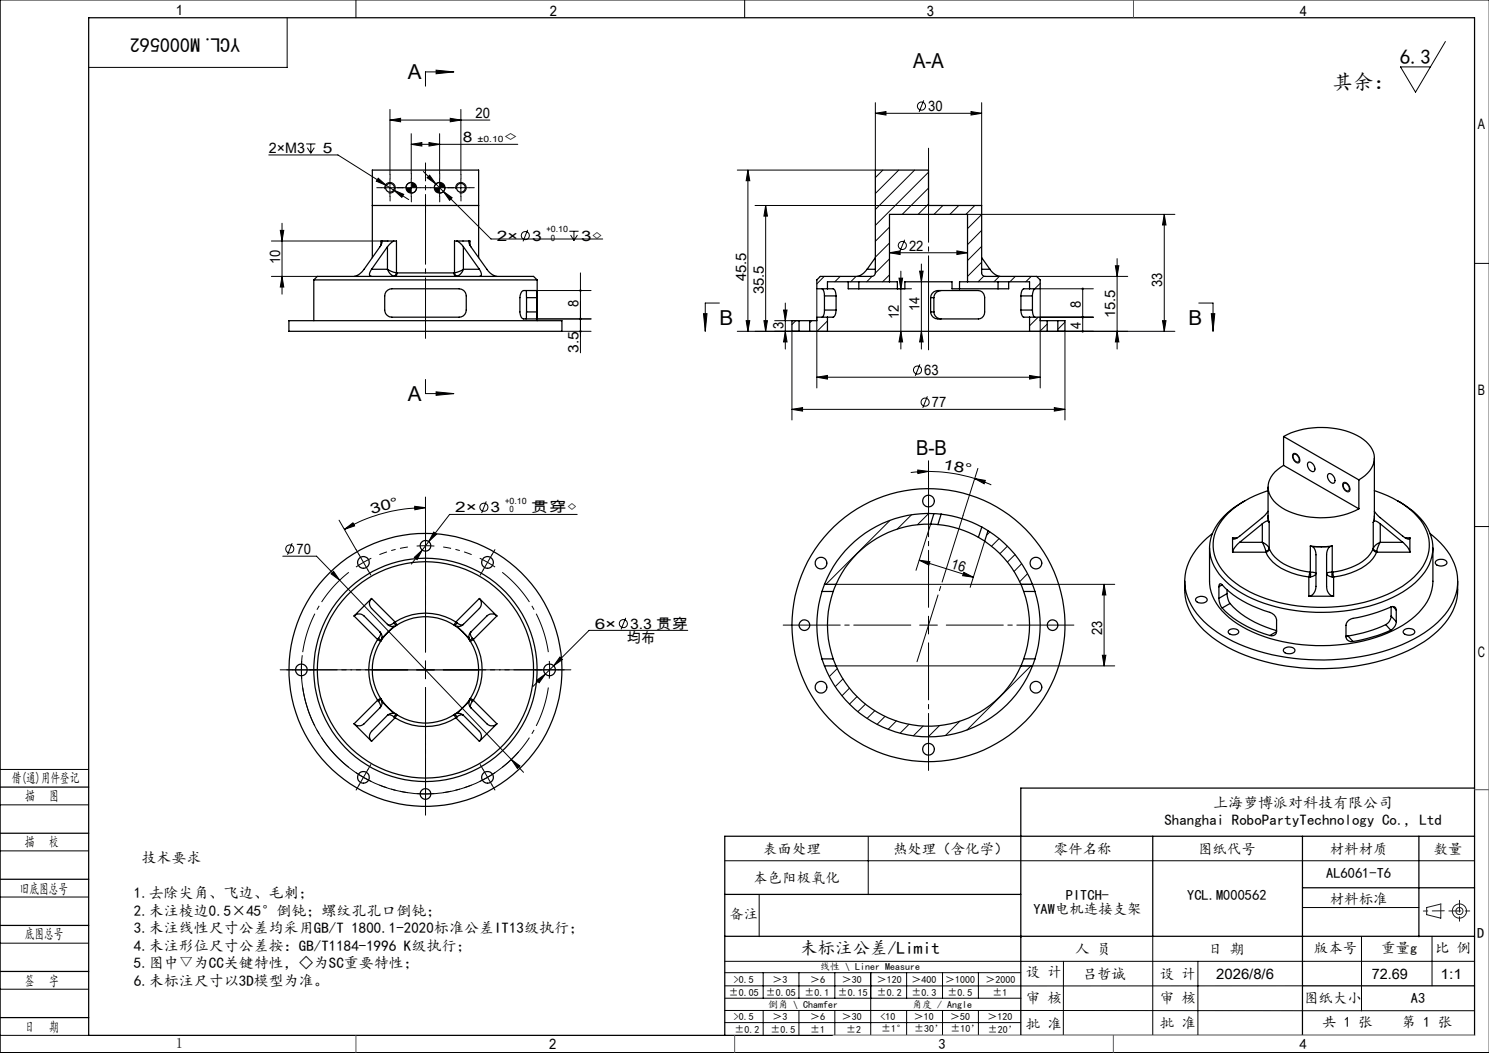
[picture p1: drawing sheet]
<svg xmlns="http://www.w3.org/2000/svg" width="420mm" height="297mm" viewBox="0 0 420 297" stroke-linecap="round" stroke-linejoin="round" font-family="sans-serif">
<g fill="none" stroke="#000" stroke-width=".28">
<path d="M100.4 0v5M210 0v5M420 0h-419.9v297h419.9M81 5v14h-56M123 19.8l5 .5-5 .5zM407.7 11.7l-8.4 14.3-4.3-7.1h8.5M110 33.9l3-.5v1zM110 30.9v18.3M110 33.9h28.2M116 37.7v11.3M124 37.7v11.3M127 33.4l3 .5-3 .5z"/>
<path d="M128 20.3h-8v4M130 30.9v18.3M246.9 32l3-.5v1zM246.9 29v19h-38.9M246.9 32h30M260.6 28.3l-1.3 3.3M273.9 31.5l3 .5-3 .5zM276.9 29v29M75.8 43.7h19.5l13.6 8.6M86.4 40.6h2.6M86.7 41.7l1 1.5M87.7 40.6v2.6"/>
<path d="M88.7 41.7l-1 1.5M106.7 50.3l2.2 2-2.7-1.2zM107.5 52.9h5M108.5 53.3a1.5 1.5 0 0 1 1.4-1.8 1.5 1.5 0 0 1 1.6 1.6 1.5 1.5 0 0 1-1.9 1.3M108.9 52.3l6.4 4M110 50.5v5M111.1 53.6l2.8 1.2-.6 .9zM113.5 52.9h5M116 40.7l3-.5v1zM116 51.5l-.9 .2-.3 .4-.3 .8M116 50.5v5M116 40.7h30"/>
<path d="M117.5 52.9l-.5 1.2-1 .4M119.4 48.4l19.1 19h31.5M120.5 50.1l.7-.7 1.7 2.5zM121 40.2l3 .5-3 .5zM121.5 52.9h5M124 51.5l-1.1 .5-.4 .9M124 50.5v5M125.1 54l2.4 1.8-.7 .7zM125.5 52.9l-.4 1.1-1.1 .5M127.5 52.9h5M128.6 53.3a1.5 1.5 0 0 1 1.3-1.8 1.5 1.5 0 0 1 1.6 1.6 1.5 1.5 0 0 1-1.9 1.3M130 50.5v5"/>
<path d="M211 48l.5 3h-1zM211 48v45.4M213 58h48.9M216 58l.5 3h-1zM216 58v35.4M249 48l-2.1 2.1M253.5 48l-6.6 6.6M258 48l-11.1 11.1M261.9 48.6l-15 15M261.9 53.1l-7.4 7.4M261.9 57.5l-2.9 3M266 58l-2.5 2.5"/>
<path d="M270.4 58l-2.5 2.5M275 58l-2.5 2.5M76.6 68h32.8M76.6 78h12.9M79.1 65h.9l-.4 3zM79.6 78l.4 3h-.9zM79.6 63v20M148.8 64.8l-1.3 3.3M160.6 65.2h2.6M160.9 66.3l1 1.5M161.9 65.2v2.6M162.9 66.3l-1 1.5"/>
<path d="M163.7 77v22.5M232.5 78l-2.1 2.1M237 78l-1.5 1.5M241.5 78l-1.5 1.5M246 78l-1.5 1.5M250.9 71.3l3-.5v1zM250.9 71.3h22M250.9 68.5l-4 4M250.9 73l-4 4M250.9 64.1l-4 3.9M250.9 77.5l-1.9 2M253.6 78.5h1l-.5 3z"/>
<path d="M254.1 76.5v22M255.2 67.6l-1.3 3.3M259.4 76.5h1l-.5 3zM259.9 74.5v24M269.9 70.8l3 .5-3 .5zM272.9 60.5h58.5M276.9 60.5l-4 4M276.9 65l-4 4M276.9 69.5l-4 4M276.9 74l-4 4M277.5 77.9l-1.6 1.6M281.9 78l-1.5 1.5"/>
<path d="M286.4 78l-1.5 1.5M290.9 78l-1.6 1.5M292.4 78h25.7M293.4 79.9l-1.5 1.6M314.6 75h1l-.5 3zM315.1 73v25.5M328.4 60.5v32.9M328.4 60.5l.5 3h-1zM415.9 74.3h4.1M151.3 90h15.4M151.3 81.9h15.4M158.5 93.4h8.2"/>
<path d="M198.4 88.5h1l-.5 4.9zM202.9 85.5h-4v7.9M208 93.4h25.4M210.5 90.4h1l-.5 3zM215.5 90.4h1l-.5 3zM218.5 90.4h6.9M221 87.5h1l-.5 2.9zM221.5 85.5v13M221.5 93.4l.5 3h-1zM223.4 93.4v25.1M224.5 90.4l-1.1 1.1M229 90.4l-.6 .6"/>
<path d="M230.4 81.5v27.9M233.4 90.5l-2.9 2.9M253.1 81.5h4M254.1 93.4l.5 3h-1zM259.9 93.4l.5 3h-1zM290.4 93.4h41M292.8 89.5l-2.4 2.4M293.4 89.5h15M295.4 91.4l-2.1 2M300.4 93.4v25.1M300.4 90.9l-2 2M305.4 81.5v11.9"/>
<path d="M308.4 81.5h-15v27.9M315.1 93.4l.5 3h-1zM327.9 90.4h1l-.5 3zM338.1 85.5h4.1v7.9M341.7 88.5h1l-.5 4.9zM120 107v4h8M123 110.5l5 .5-5 .5zM223.4 115.5l3-.5v1zM223.4 115.5h77M230.4 106.4l3-.5v1zM230.4 106.4h63M259.5 102.8l-1.3 3.2"/>
<path d="M261.6 111.8l-1.3 3.2M290.4 105.9l3 .5-3 .5zM297.4 115l3 .5-3 .5zM258.9 132.6l3 .4-3 .6zM261.9 133l3.8 .1 3.7 .5 5.5 1.4M261.9 133l-5 .3M261.9 130v5.3M274.9 135l3 .5-.3 1zM274.9 135l4.7 1.8M275.8 132.1l-4.2 13.3M364.8 128a1.67 1.67 0 0 1 1.8 2 .78 .78 0 0 1-.7 .6 .78 .78 0 0 1-.8-.6l-.5-1.2zM378.9 136.2a1.68 1.68 0 0 1 1.9 2 .8 .8 0 0 1-.8 .6 .8 .8 0 0 1-.7-.6l-.6-1.2z"/>
<path d="M79.8 156.9h9.5l6.5 6.8M82.4 153.2l-1.3 3.3M95.6 146.7l4.8 8.3M97.1 149.3l2.5-1.8 .4 .8zM116.9 157.2l2.2-2.1-1.4 2.7zM117 142.8l3 .4-3 .6zM119.1 155.1l-3.1 4M120 143.2a45.9 45.9 0 0 0-22.9 6.1M120 140.2v7.8M120.9 152.7l-1.8 2.4M122.3 150.1l.9 .6-2.3 2zM137.2 141.4l-1.3 3.3"/>
<path d="M162.8 145.1h-36l-5.9 7.6M251.1 146.8l-18.1 18M257.1 145.2l-4 4M259.3 158l15.2 4.8M259.3 158l3 .4-.3 1zM262 144.8l-3.2 3.2M262.5 147.8l-4.1 13.1M277.7 152.6l-4.1 13.1M279.2 150l-.9 1M281.8 151.9l-2.1 2.2M284.2 154.1l-2.2 2.1M286.3 156.4l-2.1 2.1"/>
<path d="M288.2 159l-2.2 2.2M415.9 148.5h4.1M93.4 161.9l.7-.8 1.7 2.6zM95.8 163.7l48.4 50.5M176.5 174.3l-1.3 3.2M194 177.8h-27.8l-15.9 15.8M235.8 164.8h78.6M259.4 176.3h5M261.9 173.8v5M271.9 161.4l2.6 1.4-3-.4zM289.8 161.8l-2.2 2.3M311.4 164.8l.5 3h-1z"/>
<path d="M311.4 164.8v23M82.5 188.9h5M85.1 186.4v5M85.3 184.8a35 35 0 0 0 20.4 36.1 35 35 0 0 0 40.6-8.8M117.5 188.9h5M120 186.4v5M151.4 191.9l2.4-1.8-1.7 2.5zM157.9 185.3l.7 .7-2.4 1.8zM235.8 187.8h78.6M236.1 188.6l-2.2 2.2M237.8 191.5l-2.2 2.2M239.6 194.1l-2.1 2.1"/>
<path d="M241.7 196.5l-2.1 2.1M244.1 198.6l-2.1 2.1M290.8 187.8l-18.1 18.1M310.9 184.8h1l-.5 3zM0 217h25M144.2 214.2l2.4 1.8-.7 .7zM144.2 214.2l3.5 3.6M246.7 200.5l-2.1 2.1M249.6 202.1l-2.2 2.2M252.8 203.3l-2.3 2.4M256.4 204.3l-2.5 2.5M260.4 204.8l-2.8 2.7"/>
<path d="M265 204.6l-3.2 3.2M270.7 203.4l-4 4.1M0 227h25M0 240h25M244.9 236v16.3M0 253h25M204.4 242.8h211.5M214.1 252.4v11.8M367.4 256h32.8M0 266h25M0 279h25M204.4 271.1h211.5"/>
<path d="M204.4 278.1h163M204.4 274.4h83.5M215.3 274.4v7.1M225.4 274.4v7.1M235.5 274.4v7.1M245.6 274.4v17.6M255.7 274.4v7.1M265.9 274.4v7.1M276 274.4v7.1M300 271.1l-.1 21M325.2 264.1v27.9M337.9 271.1v20.9"/>
<path d="M384 264.2v20.9M403.9 264.1v14M0 292h25M204.4 285l211.5 .1M204.4 288.4h83.5M204.5 281.5h83.5M215.3 285v7M225.4 285v7M235.5 285v7M255.7 285v7M265.9 285v7M276 285v7"/>
<path d="M287.9 292h128"/>
<circle cx="259.9" cy="29.9" r="1.15"/>
<circle cx="148.2" cy="66.4" r="1.15"/>
<circle cx="254.5" cy="69.2" r="1.15"/>
<circle cx="258.8" cy="104.4" r="1.14"/>
<circle cx="260.9" cy="113.4" r="1.15"/>
<circle cx="81.7" cy="154.8" r="1.13"/>
<circle cx="136.5" cy="143.1" r="1.14"/>
<circle cx="175.9" cy="175.9" r="1.14"/>
</g>
<g fill="none" stroke="#000" stroke-width=".28" stroke-dasharray="30.5 1.3 1.3 1.3" stroke-linecap="butt">
<path d="M102.5 158.6l-2.1 1.3M102.5 158.6l2.2-1.2M120 153.9l-2.5 .1M120 153.9l2.5 .1M137.5 158.6l-2.2-1.2M137.5 158.6l2.1 1.3M155 188.9l-.1-2.5M155 188.9l-.1 2.5M102.5 219.2l2.2 1.2M102.5 219.2l-2.1-1.3M137.5 219.2l2.1-1.3M137.5 219.2l-2.2 1.2"/>
<path d="M120 223.9l2.5-.1M120 223.9l-2.5-.1"/>
</g>
<path d="M115 154.3l-3.6 .7-4.4 1.4M133 156.4l-4.4-1.4-3.6-.7M107 221.4l4.4 1.4 3.6 .8M125 223.6l3.6-.8 4.4-1.4" fill="none" stroke="#000" stroke-width=".28" stroke-dasharray="30.5 1.3 1.3 1.3" stroke-dashoffset="28.2" stroke-linecap="butt"/>
<path d="M98.4 161.4a35 35 0 0 0-13 22.5M85.4 193.9a35 35 0 0 0 13 22.5M154.7 183.9a35 35 0 0 0-13-22.5M141.7 216.4a35 35 0 0 0 13-22.5" fill="none" stroke="#000" stroke-width=".28" stroke-dasharray="30.5 1.3 1.3 1.3" stroke-dashoffset="19.1" stroke-linecap="butt"/>
<g fill="none" stroke="#191924" stroke-width=".28">
<path d="M402.4 256l4-1v4l-4-1z"/>
<circle cx="411.7" cy="257" r="1"/>
<circle cx="411.7" cy="257" r="2"/>
</g>
<path d="M256.9 176.3h-36M261.9 171.3v-36M266.9 176.3h36M115 188.9h-36M120 183.9v-36M120 193.9v36M125 188.9h36M261.9 181.3v36" fill="none" stroke="#000" stroke-width=".28" stroke-dasharray="30.5 1.3 1.3 1.3" stroke-dashoffset="14.4"/>
<g fill="none" stroke="#000" stroke-width=".28" stroke-dasharray="30.5 1.3 1.3 1.3">
<path d="M107.5 52.9h-1.2M110 50.4v-1.2M110 55.4v1.3M112.5 52.9h1.3M113.5 52.9h-1.5M116 50.4v-1.5M116 55.4v1.5M118.5 52.9h1.5M121.5 52.9h-1.5M124 50.4v-1.5M124 55.4v1.5M126.5 52.9h1.5"/>
<path d="M127.5 52.9h-1.2M130 50.4v-1.2M130 55.4v1.3M132.5 52.9h1.3M101.3 156.4l-.8-1.4M102.5 158.6l-1.2-2.2M102.5 158.6l1.3 2.2M120 153.9v-2.5M120 153.9v2.5M120 151.4v-1.5M120 156.4v1.5M137.5 158.6l1.3-2.2"/>
<path d="M137.5 158.6l-1.2 2.2M138.8 156.4l.8-1.4M103.8 160.8l.8 1.4M136.3 160.8l-.8 1.4M82.5 188.9h-1.6M87.5 188.9h1.7M120 188.9v-2.5M120 188.9h-2.5M120 188.9v2.5M120 188.9h2.5M152.5 188.9h-1.6M155 188.9h2.5"/>
<path d="M155 188.9h-2.5M157.5 188.9h1.7M102.5 219.2l-1.2 2.2M102.5 219.2l1.3-2.1M103.8 217.1l.8-1.5M136.3 217.1l-.8-1.5M137.5 219.2l1.3 2.2M137.5 219.2l-1.2-2.1M101.3 221.4l-.8 1.4M120 223.9v2.5M120 223.9v-2.5M120 226.4v1.5"/>
<path d="M120 221.4v-1.5M138.8 221.4l.8 1.4"/>
</g>
<path d="M115 188.9h-27.8M120 183.9v-27.8M120 193.9v27.8M125 188.9h27.8" fill="none" stroke="#000" stroke-width=".28" stroke-dasharray="30.5 1.3 1.3 1.3" stroke-dashoffset="18.5"/>
<path d="M271.7 145.3l-13 41.3" fill="none" stroke="#000" stroke-width=".28" stroke-dasharray="30.5 1.3 1.3 1.3" stroke-dashoffset="10.7"/>
<path d="M120 45.9v14" fill="none" stroke="#000" stroke-width=".28" stroke-dasharray="30.5 1.3 1.3 1.3" stroke-dashoffset="25.4"/>
<path d="M120 57.5v37.9" fill="none" stroke="#000" stroke-width=".28" stroke-dasharray="30.5 1.3 1.3 1.3" stroke-dashoffset="13.4"/>
<path d="M261.9 98.7v-56.9" fill="none" stroke="#000" stroke-width=".28" stroke-dasharray="30.5 1.3 1.3 1.3" stroke-dashoffset="3.9"/>
<g fill="none" stroke="#000" stroke-width=".35">
<path d="M25 5h390.9v287h-390.9zM105 58h30M88.5 78.9h63M88.5 78.9l1-.9h61l1 .9M88.5 78.9v11.5M104.8 75.9l-.6 1.5 .2 .4 .4 .2M104.8 75.9h4.5M105 72.7v-24.7h30v24.7M107.7 68l-.3 1.2-4.7 6.7a4.5 4.5 0 0 1-2.8 2.1M107.7 68h-.2v1.2M107.7 68h3.4M109.3 75.9a2.42 2.42 0 0 0 2 1.9l.5-.9"/>
<path d="M109.3 75.9l1 .6 1.5 .4M109.3 69.6l-4.5 6.3M109.3 69.6v6.3M111.1 68l-1.8 1.6M111.1 68h.7v8.9M111.8 76.9l.2 .1M112 77a.83 .83 0 0 1-.6 1M112 77h16M128 77l.2 .7 .4 .3M128.2 76.9l-.2 .1M128.9 68l1.8 1.6M128.9 68h-.7v8.9"/>
<path d="M128.9 68h3.4M130.7 75.9a2.34 2.34 0 0 1-2 1.9l-.5-.9M130.7 75.9l-1 .6-1.5 .4M130.7 75.9h4.5M130.7 69.6l4.5 6.3M130.7 69.6v6.3M132.3 68l.3 1.2 4.7 6.7a4.5 4.5 0 0 0 2.9 2.1M132.3 68h.3v1.2M135.2 75.9a1.28 1.28 0 0 1 .2 2l-.2 .1M151.5 78.9v11.5M239.3 79.5v2h3M242.3 79.5v2"/>
<path d="M244.6 75.9a4.6 4.6 0 0 1-2.9 2.1M244.6 75.9h2.3M246.9 72.7l-2.3 3.2M250.9 79.5h2.2v2M250.9 79.5h-17.5v2M250.9 79.5v-19h22v19M272.9 79.5h-2.2v2M272.9 79.5h17.5v2M276.9 75.9h2.3M276.9 72.7l2.3 3.2M279.2 75.9a4.5 4.5 0 0 0 2.8 2.1M281.5 79.5v2"/>
<path d="M284.5 79.5v2h-3M81.5 90.4h77v3h-77zM108.9 82.3a3.2 3.2 0 0 1 3.5-.8h17.1a2.03 2.03 0 0 1 2 2v4a1.99 1.99 0 0 1-2 2h-19a2.03 2.03 0 0 1-2-2v-4zM148.4 81.9l.1 2.1M148.5 88l-.1 2M148.5 84v4M148.5 84h3M148.5 88h3M151.5 84l-.2-2.1h-2.3a1.6 1.6 0 0 0-2.1 .9l-.3 1.2 .1 4.4a1.44 1.44 0 0 0 1.7 1.6h2.9l.2-2M151.5 84v4M225.4 93.4h3M225.4 90.4h3"/>
<path d="M225.4 90.4h-2v3h2M225.4 90.4v3M228.4 93.4h5M228.4 90.4v3M231.8 81.5l.6 .8 .2 1.2M232.6 87.5v.3a1.77 1.77 0 0 1-.8 1.7M232.6 83.5v4M232.6 87.5h3.2M232.6 83.5h3.2M233.4 81.5h-3v-2.6l1-.9h14.5a1.02 1.02 0 0 0 1-1v-29h15v10h15v19a.96 .96 0 0 0 1 1h14.5l1 .9v2.6h-3M233.4 81.5h.9a1.14 1.14 0 0 1 1.5 1.3v.7M233.4 93.4h57"/>
<path d="M233.4 89.5v3.9M233.4 89.5h-3v.9h-2M235.8 87.5v.3a1.39 1.39 0 0 1-1.2 1.7h-1.2M235.8 83.5v4M242.3 81.5h10.8M253.1 81.5h2.1v-2h13.3v2h2.2M262.5 84a2.07 2.07 0 0 1 2-2.1h10.2a2.3 2.3 0 0 1 3 1.7v4.4a1.88 1.88 0 0 1-1.7 2h-9.9a2.67 2.67 0 0 1-3.6-1.7v-.3M262.5 84h.9M262.5 88h.9M262.5 84v4M263.4 88a2.01 2.01 0 0 0 2.1 2M263.4 84v4"/>
<path d="M265.5 81.9a2.02 2.02 0 0 0-2.1 2.1M270.7 81.5h10.8M288 87.5l.3 1.6a1.08 1.08 0 0 0 1.4 .4h.7M288 83.5v4M288 87.5h3.2M288 83.5h3.2M290.4 81.5h-.4a1.45 1.45 0 0 0-1.6 .2 1.45 1.45 0 0 0-.4 1.5v.3M290.4 89.5h3v.9h2M290.4 89.5v3.9M290.4 93.4h5M291.2 87.5l.1 .6a1.43 1.43 0 0 0 .6 1.4M291.2 83.5v4"/>
<path d="M291.9 81.5a2.13 2.13 0 0 0-.7 2M295.4 93.4h3M295.4 90.4h3M295.4 90.4v3M298.4 90.4h2v3h-2M298.4 90.4v3M357.7 138.4a25.1 25.1 0 0 0-13.7 9.3 11.1 11.1 0 0 0 1.5 14 30.6 30.6 0 0 0 16.8 8.6 47.3 47.3 0 0 0 31.9-4.1 16.6 16.6 0 0 0 8.8-10.8 12.4 12.4 0 0 0-5.1-11.6l-3.7-2.5M357.7 137.4v9.5M362.1 131.3a7.6 7.6 0 0 0-4.4 6.3 8.4 8.4 0 0 0 5.9 6.7 23.9 23.9 0 0 0 19.7-.8M362.1 123.1a23.4 23.4 0 0 1 21.7 .3 6.5 6.5 0 0 1 3.4 7.9l-1.5 2.2-2.4 1.9M362.1 123.1v8.2M362.1 131.3l21.2 12.2"/>
<path d="M362.1 123.1l21.2 12.3M364.9 128.2a1.44 1.44 0 0 1 1.4 2 1.44 1.44 0 0 1-1.4-2zM369 130.5a1.56 1.56 0 0 1 1.9 1.8 .66 .66 0 0 1-.4 .7 .66 .66 0 0 1-.8-.2l-.6-.6-.3-.8zM374.6 133.8a1.42 1.42 0 0 1 1.9 1.4 .79 .79 0 0 1-.4 1.1 .79 .79 0 0 1-1-.5l-.6-1.1zM379 136.4a1.32 1.32 0 0 1 1.4 .6 1.32 1.32 0 0 1-.1 1.5 1.56 1.56 0 0 1-1.3-2.1zM383.3 135.4v8.1M387.7 138.4l3.7 1.4 2.8 1.5M387.7 129.2v17.7M262.5 147.8a28.5 28.5 0 0 0-26.7 17M262.5 147.8l2 .2M263.4 144.9a31.5 31.5 0 0 0-30.8 19.9M263.4 144.9l2.1 .1"/>
<path d="M263.4 144.9l-.9 2.9M264.5 148a28.6 28.6 0 0 1 11.5 3.5M265.5 145a32.1 32.1 0 0 1 11.4 3.7M265.5 145l-1 3M276 151.5l1.7 1.1M276.9 148.7l1.8 1M276.9 148.7l-.9 2.8M277.7 152.6a28.6 28.6 0 0 1 10.3 12.2M278.7 149.7a31.3 31.3 0 0 1 12.5 15.1M278.7 149.7l-1 2.9M341.2 154.5v9.4a13.7 13.7 0 0 0 5.5 10.3 39.8 39.8 0 0 0 22.6 7.8 44.9 44.9 0 0 0 27.6-6.5 15 15 0 0 0 7.3-11.3v-9.7M341.9 150.5a17.8 17.8 0 0 0-7.7 13 17.1 17.1 0 0 0 7.7 13.8 49.4 49.4 0 0 0 27.3 8.8 55.6 55.6 0 0 0 32.5-7.6 19.8 19.8 0 0 0 9.3-12.3 15.4 15.4 0 0 0-5.8-14.1l-1.8-1.6"/>
<path d="M347.7 151.7v4M347.7 155.7h9.4M347.7 151.7h1.3M349.7 153a5.3 5.3 0 0 0-2 2.7M349.7 153h6.4M351.1 141.3a18.2 18.2 0 0 0-9.6 10.7 12.1 12.1 0 0 0 4.2 11.9 37.1 37.1 0 0 0 21.7 8.6 47.7 47.7 0 0 0 28.2-5.5 17.2 17.2 0 0 0 8.3-9.9 12.1 12.1 0 0 0-4.2-11.9l-2.2-1.8-3.2-2.1M356.1 153l1.1 .6 .8 1.1M356.1 153l.9 2.5M356.1 147.7l-6.4 5.3M356.1 147.7v5.3M357 155.5l.1 .2M357.1 155.7a11 11 0 0 0 7.2 5.9l4.9 1.1"/>
<path d="M357.7 145.6l.3 1.8M357.7 144.2l-1.6 1.8-6.4 5.2-1.3 .8h-.6l-.1-.3M357.7 146.9l-1.6 .8M357.7 146.9l.3 .5M358 154.7a.99 .99 0 0 1-1 .8M358 154.7v.1M358 147.4v7.3M358 154.8a12.1 12.1 0 0 0 8.7 6.1l2.7 .5M358 154.8a1.12 1.12 0 0 1-.9 .9M369.6 154l1.9 .2 4.3-.2M369.6 154l.7 .2M369.6 154v7.4"/>
<path d="M370.3 154.2l.6 .8 .3 1v9.4a2.65 2.65 0 0 1-2 2.8M370.3 154.2h4.7M375 154.2l-.5 .8-.3 1v9.4a2.58 2.58 0 0 0 2 2.8M375.8 154l-.8 .2M375.8 154v7.4M387.3 154.8a10.8 10.8 0 0 1-7.4 5.7l-3.9 .9M387.3 154.8a1.11 1.11 0 0 0 1 .9M387.3 154.7l.4 .5 .6 .3M387.3 147.4v7.3M387.3 154.7v.1M387.7 145.6l-.4 1.8M387.7 146.9l1.6 .8"/>
<path d="M387.7 144.2l1.2 1.5 6.8 5.5 1.4 .8h.4l.2-.3M387.7 146.9l-.4 .5M388.3 155.7a10.9 10.9 0 0 1-7.3 5.9l-4.8 1.1M388.3 155.7h9.4M388.3 155.5v.2M389.3 153l-1.1 .6-.9 1.1M389.3 153l-1 2.5M389.3 147.7l6.4 5.3M389.3 153h6.4M389.3 147.7v5.3M395.7 153a5.1 5.1 0 0 1 2 2.7M396.3 151.7h1.4"/>
<path d="M397.7 151.7v4M405.1 158.2a1.85 1.85 0 0 1 3 .7 1.95 1.95 0 0 1-3.3-.2zM99.9 173.7a2.03 2.03 0 0 1 2.8 0l4.5 4.6M99.9 173.7l6.6 6.7M104.8 168.8a1.94 1.94 0 0 0 0 2.8l4.5 4.5M104.8 168.8l-4.9 4.9M104.8 168.8l6.6 6.6M107.2 178.3l.5 .9v.8M107.2 178.3l.2 .6-.6 1.2M107.7 180l-.2 .8-.7-.7M109.3 176.1l.6 .5 1.2 .1M111.1 176.7l-3.4 3.3"/>
<path d="M111.1 175.7l.7 .7-.7 .3M111.1 175.7l-1.2 .6-.6-.2M111.4 175.4l.6 .9M111.4 175.4a15.9 15.9 0 0 1 17.2 0M111.4 175.4l-.3 .3M128.6 175.4l-.6 .9M128.6 175.4l.3 .3M128.9 175.7l-.7 .7 .7 .3M128.9 175.7l1.2 .6 .6-.2M128.9 176.7l3.4 3.3M130.7 176.1l-.6 .5-1.2 .1M132.3 180l.3 .8 .7-.7"/>
<path d="M132.8 178.3l-.4 .6-.1 1.1M132.8 178.3v.8l.5 1M135.2 168.8a2.05 2.05 0 0 1 0 2.8l-4.5 4.5M135.2 168.8l5 4.9M135.2 168.8l-6.6 6.6M140.2 173.7a2.03 2.03 0 0 0-2.9 0l-4.5 4.6M140.2 173.7l-6.7 6.7M231.8 166.8a32 32 0 0 0 0 19M231.8 166.8h3.2M232.6 164.8l-.8 2M232.6 164.8h3.2M235 166.8a28.7 28.7 0 0 0 0 19"/>
<path d="M235.8 164.8l-.8 2M288 164.8l.7 2M288 164.8h3.2M288.7 166.8a28.1 28.1 0 0 1 0 19M288.7 166.8h3.2M291.2 164.8l.7 2M291.9 166.8a31.2 31.2 0 0 1 0 19M334.2 163.9a16.7 16.7 0 0 0 6.5 14.8 47.1 47.1 0 0 0 26.4 9.7 59.7 59.7 0 0 0 31.6-5.7 22.6 22.6 0 0 0 12-12.8 18.9 18.9 0 0 0 .5-6M337.5 168.6a2.12 2.12 0 0 1 3 .4 1.77 1.77 0 0 1-2.8 .8 .68 .68 0 0 1-.5-.5 .68 .68 0 0 1 .3-.7zM343.8 168.8l.3 1.6 .6 1.1M343.8 165.5v3.3M344.7 165a30.8 30.8 0 0 0 14.1 8 2.35 2.35 0 0 1 1.3 1.9v3.2"/>
<path d="M344.7 165l-.5-.4-.3 .4-.1 .5M344.7 171.5a29.3 29.3 0 0 0 13.5 7.7M344.7 165l-.9 .5M346.1 167.4l.3 1.6 .6 1.2M346.1 166.3v1.1M346.1 167.4l-2.3 1.4M346.7 177.7a1.97 1.97 0 0 1 2.7 .3 1.54 1.54 0 0 1-2.5 .8 .62 .62 0 0 1-.5-.5 .62 .62 0 0 1 .3-.6zM347 170.2a26.9 26.9 0 0 0 13.1 7.7M347 170.2l-2.3 1.3M360.1 178.1a1.32 1.32 0 0 1-1.9 1.1M360.1 178.1l-1.9 1.1M369.2 162.7v5.5"/>
<path d="M369.2 168.2h7M369.2 162.7h.4M369.4 161.4l-.2 1.3M369.4 161.4h.2M369.6 161.4a1.18 1.18 0 0 1 1.6 .5l-.6 .5-1 .3M369.6 161.4v1.3M375.8 161.4l-1.6 .2a1.32 1.32 0 0 0 1.6 1.1M375.8 161.4v1.3M375.8 161.4h.2M375.8 162.7h.4M376 161.4l.2 1.3M376.2 162.7v5.5"/>
<path d="M379.7 179.4h.5M380.2 179.4l1.4 1.5M390.9 176.2a38.6 38.6 0 0 1-10.7 3.2M390.9 176.2l1.4 1.6M392.3 177.8a45.4 45.4 0 0 1-10.7 3.1M392.4 173.8a2.99 2.99 0 0 1-1.5 2.4M392.4 171.2v2.6M392.4 173.8l1.4 1.6M392.9 171.1l.9 1M393.8 172.1a.96 .96 0 0 0-.5-1 .96 .96 0 0 0-1 .1 49.1 49.1 0 0 1-11.2 3.4 2.13 2.13 0 0 0-1.4 1.8v3.2a1.49 1.49 0 0 0 1.9 1.3M393.8 175.4a2.88 2.88 0 0 1-1.5 2.4M393.8 172.1v3.3"/>
<path d="M396.1 177.7a2.13 2.13 0 0 1 3 .4 1.87 1.87 0 0 1-3.3 .3zM105 188.9a15 15 0 0 1 15-15 15 15 0 0 1 15 15M105 188.9a15 15 0 0 0 15 15.1 15 15 0 0 0 15-15.1M105 188.9h30M106.5 180.4l.9 .5M106.5 180.4a15.9 15.9 0 0 0 0 17.1M106.5 197.5l-6.6 6.6M106.5 197.5l.3 .3M106.8 197.8l.7-.7 .2 .8M106.8 197.8l.6 1.2-.2 .6M106.8 180.1l-.3 .3M107.2 199.6l-4.5 4.5a2.03 2.03 0 0 1-2.8 0"/>
<path d="M107.4 197l-.9 .5M107.7 197.9v.7l-.5 1M107.7 197.9l3.4 3.3M132.3 197.9l.1 1.1 .4 .6M132.3 197.9l-3.4 3.3M132.7 197l.8 .5M132.8 199.6l4.5 4.5a2.03 2.03 0 0 0 2.9 0M133.3 197.8l-.7-.7-.3 .8M133.3 197.8l-.5 1v.8M133.3 180.1l.2 .3M133.5 180.4l-.8 .5M133.5 180.4a16.1 16.1 0 0 1 0 17.1"/>
<path d="M133.5 197.5l6.7 6.6M133.5 197.5l-.2 .3M231.8 185.8l.8 2M231.8 185.8h3.2M232.6 187.8a31.5 31.5 0 0 0 29.3 20 31.5 31.5 0 0 0 29.3-20M232.6 187.8h3.2M235 185.8l.8 2M235.8 187.8a28.5 28.5 0 0 0 26.1 17 28.5 28.5 0 0 0 26.1-17M288 187.8h3.2M288.7 185.8l-.7 2M288.7 185.8h3.2M291.9 185.8l-.7 2"/>
<path d="M362.2 182.9a2.17 2.17 0 0 1 3.1 .4 1.79 1.79 0 0 1-2.9 .8 .71 .71 0 0 1-.2-1.2zM99.9 204.1l4.9 5M109.3 201.8l-4.5 4.5a1.96 1.96 0 0 0 0 2.8M109.3 201.8l.9-.1 .9 .5M111.1 201.2l-1.2 .1-.6 .5M111.1 201.2l.7 .3-.7 .7M111.1 202.2l.3 .3M111.4 202.5a16.1 16.1 0 0 0 17.2 0M111.4 202.5l-6.6 6.6M112 201.6l-.6 .9M128 201.6l.6 .9M128.6 202.5l6.6 6.6"/>
<path d="M128.9 202.2l-.3 .3M128.9 201.2l1.2 .1 .6 .5M128.9 201.2l-.7 .3 .7 .7M130.7 201.8l4.5 4.5a2.03 2.03 0 0 1 0 2.8M130.7 201.8l-.6-.2-1.2 .6M140.2 204.1l-5 5M0 222h25M0 235h25M325.2 235.9v28.2M367.4 235.9v56.1M400.2 235.9v28.3M415.9 235.9h-211.5v56.1"/>
<path d="M415.9 222.3h-128v69.7M0 248h25M204.4 252.3h83.5M367.4 250.4h48.5M0 261h25M0 274h25M204.4 264.1h211.5M367.4 278.1h48.5M0 287h25"/>
<circle cx="110" cy="53" r="1.25"/>
<circle cx="116" cy="53" r="1.5"/>
<circle cx="124" cy="53" r="1.51"/>
<circle cx="130" cy="53" r="1.25"/>
<circle cx="102.5" cy="158.6" r="1.65"/>
<circle cx="120" cy="153.9" r="1.5"/>
<circle cx="137.5" cy="158.6" r="1.65"/>
<circle cx="231.6" cy="158.8" r="1.65"/>
<circle cx="261.9" cy="141.3" r="1.66"/>
<circle cx="292.2" cy="158.8" r="1.65"/>
<circle cx="226.9" cy="176.3" r="1.49"/>
<circle cx="261.9" cy="176.3" r="38.5"/>
<circle cx="296.9" cy="176.3" r="1.49"/>
<circle cx="85" cy="189" r="1.65"/>
<circle cx="120" cy="188.9" r="30.5"/>
<circle cx="120" cy="188.9" r="31.5"/>
<circle cx="120" cy="189" r="38.5"/>
<circle cx="155" cy="189" r="1.65"/>
<circle cx="231.6" cy="193.8" r="1.65"/>
<circle cx="292.2" cy="193.8" r="1.65"/>
<circle cx="102.5" cy="219.3" r="1.65"/>
<circle cx="137.5" cy="219.3" r="1.65"/>
<circle cx="261.9" cy="211.3" r="1.66"/>
<circle cx="120" cy="223.9" r="1.51"/>
</g>
<path d="M407.4 256.9l-5.9 .1M408.7 256.9h6M411.7 253.9v6" fill="none" stroke="#191924" stroke-width=".28" stroke-dasharray="6.3 1.3 1.3 1.3" stroke-dashoffset="3"/>
<path d="M235 292h180.9" fill="none" stroke="#c0c0c0" stroke-width=".28"/>
<path d="M319.7 0v5M415.9 222.7h4.1M100.4 292v5M207.2 292v5M314 292v5" fill="none" stroke="#00f" stroke-width=".28"/>
<path d="M406.4 255h.1" fill="none" stroke="#0ff" stroke-width=".28"/>
<g fill="#000">
<path d="M110 33.9l3-.5v1zM127 33.4l3 .5-3 .5zM121.2 49.4l-.7 .7 2.4 1.8zM125.1 54l1.7 2.5 .7-.7zM111.1 53.6l2.2 2.1 .6-.9zM106.7 50.3l-.5 .8 2.7 1.2zM144.2 214.2l1.7 2.5 .7-.7zM93.4 161.9l2.4 1.8-1.7-2.6zM151.4 191.9l.7 .7 1.7-2.5zM157.9 185.3l-1.7 2.5 2.4-1.8zM116.9 157.2l.8 .6 1.4-2.7zM122.3 150.1l-1.4 2.6 2.3-2z"/>
<path d="M123 19.8l5 .5-5 .5zM123 110.5l5 .5-5 .5zM341.7 88.5h1l-.5 4.9zM198.4 88.5h1l-.5 4.9z"/>
<path d="M273.9 31.5l3 .5-3 .5zM246.9 32l3-.5v1z"/>
<path d="M122.5 52.9l.4 1.1 1.1 .5v-1.6zM124 51.5v1.4h1.5l-.4-.9zM114.5 52.9l.3 .9 .5 .5 .7 .2v-1.6zM116 51.5v1.4h1.5l-.2-.6-.4-.6z"/>
<path d="M121 40.2l3 .5-3 .5zM116 40.7l3-.5v1z"/>
<path d="M269.9 70.8l3 .5-3 .5zM250.9 71.3l3-.5v1z"/>
<path d="M314.6 75h1l-.5 3zM315.1 93.4l.5 3h-1z"/>
<path d="M163.5 89.7a.33 .33 0 0 0 0 .5 .33 .33 0 0 0 .5-.1 .33 .33 0 0 0-.3-.5v.4v-.4zM163.5 81.7l-.1 .4 .3 .2v-.4v.4a.34 .34 0 0 0 .3-.5 .34 .34 0 0 0-.5-.1z"/>
<path d="M163.5 89.7l-.1 .4 .3 .2v-.3v.3a.34 .34 0 0 0 .3-.5 .34 .34 0 0 0-.5-.1zM163.4 93.3a.34 .34 0 0 0 .2 .5 .34 .34 0 0 0 .4-.3 .34 .34 0 0 0-.3-.4v.3v-.3zM79.1 65h.9l-.4 3zM79.6 78l.4 3h-.9zM211 48l.5 3h-1zM210.5 90.4h1l-.5 3zM328.4 60.5l.5 3h-1zM327.9 90.4h1l-.5 3zM259.4 76.5h1l-.5 3zM259.9 93.4l.5 3h-1zM253.6 78.5h1l-.5 3zM254.1 93.4l.5 3h-1zM221 87.5h1l-.5 2.9zM221.5 93.4l.5 3h-1zM305.2 89.2a.33 .33 0 0 0 0 .5 .33 .33 0 0 0 .5-.1 .33 .33 0 0 0-.3-.5v.4v-.4zM305.1 93.2v.4l.3 .2v-.4v.4a.34 .34 0 0 0 .3-.5 .34 .34 0 0 0-.6-.1zM305.2 81.2a.33 .33 0 0 0 0 .5 .33 .33 0 0 0 .5-.1 .33 .33 0 0 0-.3-.5v.4v-.4zM305.1 89.2l.1 .5 .2 .1v-.3v.3a.33 .33 0 0 0 .3-.5 .33 .33 0 0 0-.6-.1z"/>
<path d="M215.5 90.4h1l-.5 3zM216 58l.5 3h-1z"/>
<path d="M230.4 106.4l3-.5v1zM290.4 105.9l3 .5-3 .5zM223.4 115.5l3-.5v1zM297.4 115l3 .5-3 .5z"/>
<path d="M274.9 135l3 .5-.3 1zM258.9 132.6l3 .4-3 .6z"/>
<path d="M117 142.8l3 .4-3 .6zM97.1 149.3l2.5-1.8 .4 .8z"/>
<path d="M259.3 158l3 .4-.3 1zM271.9 161.4l2.6 1.4-3-.4z"/>
<path d="M311.4 164.8l.5 3h-1zM310.9 184.8h1l-.5 3z"/>
</g>
<g font-size="5.8">
<text x="115.1" y="22.4">A</text>
<text x="257.5" y="19.1">A-A</text>
<text x="394.8" y="18">6.3</text>
<text x="375.9" y="25.2">其余：</text>
<text x="203" y="91.6">B</text>
<text x="335.2" y="91.6">B</text>
<text x="115.1" y="113.1">A</text>
<text x="258.4" y="128.3">B-B</text>
</g>
<text font-size="5.6" x="67.7" y="10.6" transform="rotate(-180 67.7 10.6)">YCL.M000562</text>
<text font-size="4.9" x="225.7" y="269">未标注公差/Limit</text>
<g font-size="4.2">
<text x="342.2" y="227.9">上海萝博派对科技有限公司</text>
<text x="328.5" y="232.8">Shanghai RoboPartyTechnology Co., Ltd</text>
<text x="39.9" y="243.5">技术要求</text>
<text x="37.8" y="253.4">1.去除尖角、飞边、毛刺；</text>
<text x="37.8" y="258.3">2.未注棱边0.5×45°倒钝；螺纹孔孔口倒钝；</text>
<text x="37.8" y="263.2">3.未注线性尺寸公差均采用GB/T 1800.1-2020标准公差IT13级执行；</text>
<text x="37.8" y="268.2">4.未注形位尺寸公差按：GB/T1184-1996 K级执行；</text>
<text x="37.8" y="273.1">5.图中▽为CC关键特性，◇为SC重要特性；</text>
<text x="37.8" y="278">6.未标注尺寸以3D模型为准。</text>
</g>
<g font-size="4.1">
<text x="49.6" y="4.3">1</text>
<text x="155.1" y="4.6">2</text>
<text x="261.4" y="4.6">3</text>
<text x="366.6" y="4.6">4</text>
<text x="134.1" y="33.3">20</text>
<text x="261.8" y="31.4">30</text>
<text x="130.6" y="40.1">8</text>
<text x="142" y="40.1">◇</text>
<text x="416.9" y="36.3">A</text>
<text x="75.8" y="43.3">2×M3</text>
<text x="91" y="43.3">5</text>
<text x="140.1" y="67.9">2×</text>
<text x="150.1" y="67.9">3</text>
<text x="163.9" y="67.9">3◇</text>
<text x="256.4" y="70.7">22</text>
<text x="79" y="74.4" transform="rotate(-90 79 74.4)">10</text>
<text x="210.4" y="79.3" transform="rotate(-90 210.4 79.3)">45.5</text>
<text x="215.4" y="83" transform="rotate(-90 215.4 83)">35.5</text>
<text x="327.8" y="81" transform="rotate(-90 327.8 81)">33</text>
<text x="163.2" y="86.5" transform="rotate(-90 163.2 86.5)">8</text>
<text x="259.3" y="87.8" transform="rotate(-90 259.3 87.8)">14</text>
<text x="304.8" y="86.7" transform="rotate(-90 304.8 86.7)">8</text>
<text x="314.5" y="89.8" transform="rotate(-90 314.5 89.8)">15.5</text>
<text x="221" y="92.9" transform="rotate(-90 221 92.9)">3</text>
<text x="253.5" y="90.1" transform="rotate(-90 253.5 90.1)">12</text>
<text x="304.8" y="92.9" transform="rotate(-90 304.8 92.9)">4</text>
<text x="163.2" y="99.5" transform="rotate(-90 163.2 99.5)">3.5</text>
<text x="260.7" y="105.8">63</text>
<text x="416.9" y="111.3">B</text>
<text x="262.8" y="114.9">77</text>
<text x="265.9" y="132.4" transform="rotate(10 265.9 132.4)">1 8 °</text>
<text x="104.8" y="145" transform="rotate(-14 104.8 145)">3 0 °</text>
<text x="128.4" y="144.5">2×</text>
<text x="138.4" y="144.5">3</text>
<text x="150" y="144.5">贯穿◇</text>
<text x="83.6" y="156.3">70</text>
<text x="268" y="160.1" transform="rotate(18 268 160.1)">16</text>
<text x="167.7" y="177.3">6×</text>
<text x="177.7" y="177.3">3.3 贯穿</text>
<text x="310.9" y="179.2" transform="rotate(-90 310.9 179.2)">23</text>
<text x="176.8" y="181.4">均布</text>
<text x="416.9" y="185.3">C</text>
<text x="3.3" y="220.9">借(通)用件登记</text>
<text x="7.1" y="226">描</text>
<text x="13.9" y="226">图</text>
<text x="7" y="238.9">描</text>
<text x="13.8" y="238.9">校</text>
<text x="215.3" y="240.8">表面处理</text>
<text x="251.9" y="240.8">热处理（含化学）</text>
<text x="297.3" y="240.8">零件名称</text>
<text x="337.9" y="240.8">图纸代号</text>
<text x="375.1" y="240.8">材料材质</text>
<text x="404.4" y="240.8">数量</text>
<text x="212.5" y="249">本色阳极氧化</text>
<text x="374.1" y="247.7">AL6061-T6</text>
<text x="5.6" y="252">旧底图总号</text>
<text x="291.5" y="257.9">YAW电机连接支架</text>
<text x="300.6" y="253.7">PITCH-</text>
<text x="334.9" y="253.7">YCL.M000562</text>
<text x="375.1" y="254.9">材料标准</text>
<text x="205.7" y="259.3">备注</text>
<text x="7" y="265">底图总号</text>
<text x="303.3" y="269">人 员</text>
<text x="340.8" y="269">日 期</text>
<text x="370.6" y="268.7">版本号</text>
<text x="389.6" y="268.7">重量g</text>
<text x="404.8" y="268.7">比 例</text>
<text x="416.7" y="264.6">D</text>
<text x="289.3" y="275.5">设 计</text>
<text x="7" y="278">签</text>
<text x="13.8" y="278">字</text>
<text x="305.4" y="276">吕哲诚</text>
<text x="327.2" y="276">设 计</text>
<text x="343.1" y="276">2026/8/6</text>
<text x="386.9" y="276">72.69</text>
<text x="406.3" y="276">1:1</text>
<text x="289.3" y="283">审 核</text>
<text x="327.2" y="282.9">审 核</text>
<text x="367.8" y="282.9">图纸大小</text>
<text x="397.9" y="283">A3</text>
<text x="7" y="291">日</text>
<text x="13.8" y="291">期</text>
<text x="289.3" y="290.1">批 准</text>
<text x="327.2" y="290">批 准</text>
<text x="373" y="289.8">共 1 张</text>
<text x="395.4" y="289.8">第 1 张</text>
<text x="49.6" y="295.6">1</text>
<text x="154.9" y="296">2</text>
<text x="264.7" y="296">3</text>
<text x="366.6" y="296">4</text>
</g>
<g font-size="2.8">
<text x="231.3" y="273.6">线性 \ Liner Measure</text>
<text x="205.6" y="280.8">±0.05</text>
<text x="207" y="277.2">&gt;0.5</text>
<text x="216" y="280.8">±0.05</text>
<text x="217.9" y="277.2">＞3</text>
<text x="227" y="280.8">±0.1</text>
<text x="228.5" y="277.2">＞6</text>
<text x="236.3" y="280.8">±0.15</text>
<text x="237.5" y="277.2">＞30</text>
<text x="247.4" y="277.2">＞120</text>
<text x="247.4" y="280.8">±0.2</text>
<text x="257.1" y="277.2">＞400</text>
<text x="257.1" y="280.8">±0.3</text>
<text x="266.6" y="277.2">＞1000</text>
<text x="267.3" y="280.8">±0.5</text>
<text x="278" y="277.2">＞2000</text>
<text x="279.9" y="280.8">±1</text>
<text x="207" y="287.8">&gt;0.5</text>
<text x="216.6" y="284.3">倒角 \ Chamfer</text>
<text x="217.9" y="287.8">＞3</text>
<text x="228.5" y="287.8">＞6</text>
<text x="237.5" y="287.8">＞30</text>
<text x="248.4" y="287.8">&lt;10</text>
<text x="257.3" y="284.3">角度 / Angle</text>
<text x="257.8" y="287.8">＞10</text>
<text x="268" y="287.8">＞50</text>
<text x="278.5" y="287.8">＞120</text>
<text x="207.1" y="291.3">±0.2</text>
<text x="217.3" y="291.3">±0.5</text>
<text x="228.5" y="291.3">±1</text>
<text x="238.7" y="291.3">±2</text>
<text x="248.6" y="291.1">±1°</text>
<text x="257.8" y="291.1">±30’</text>
<text x="268.1" y="291.1">±10’</text>
<text x="278.6" y="291.2">±20’</text>
</g>
<g font-size="2.4">
<text x="134.7" y="40.1">±0.10</text>
<text x="154.1" y="65.5">+0.10</text>
<text x="155.4" y="67.9">0</text>
<text x="142.5" y="142.1">+0.10</text>
<text x="143.7" y="144.5">0</text>
</g>
</svg>
